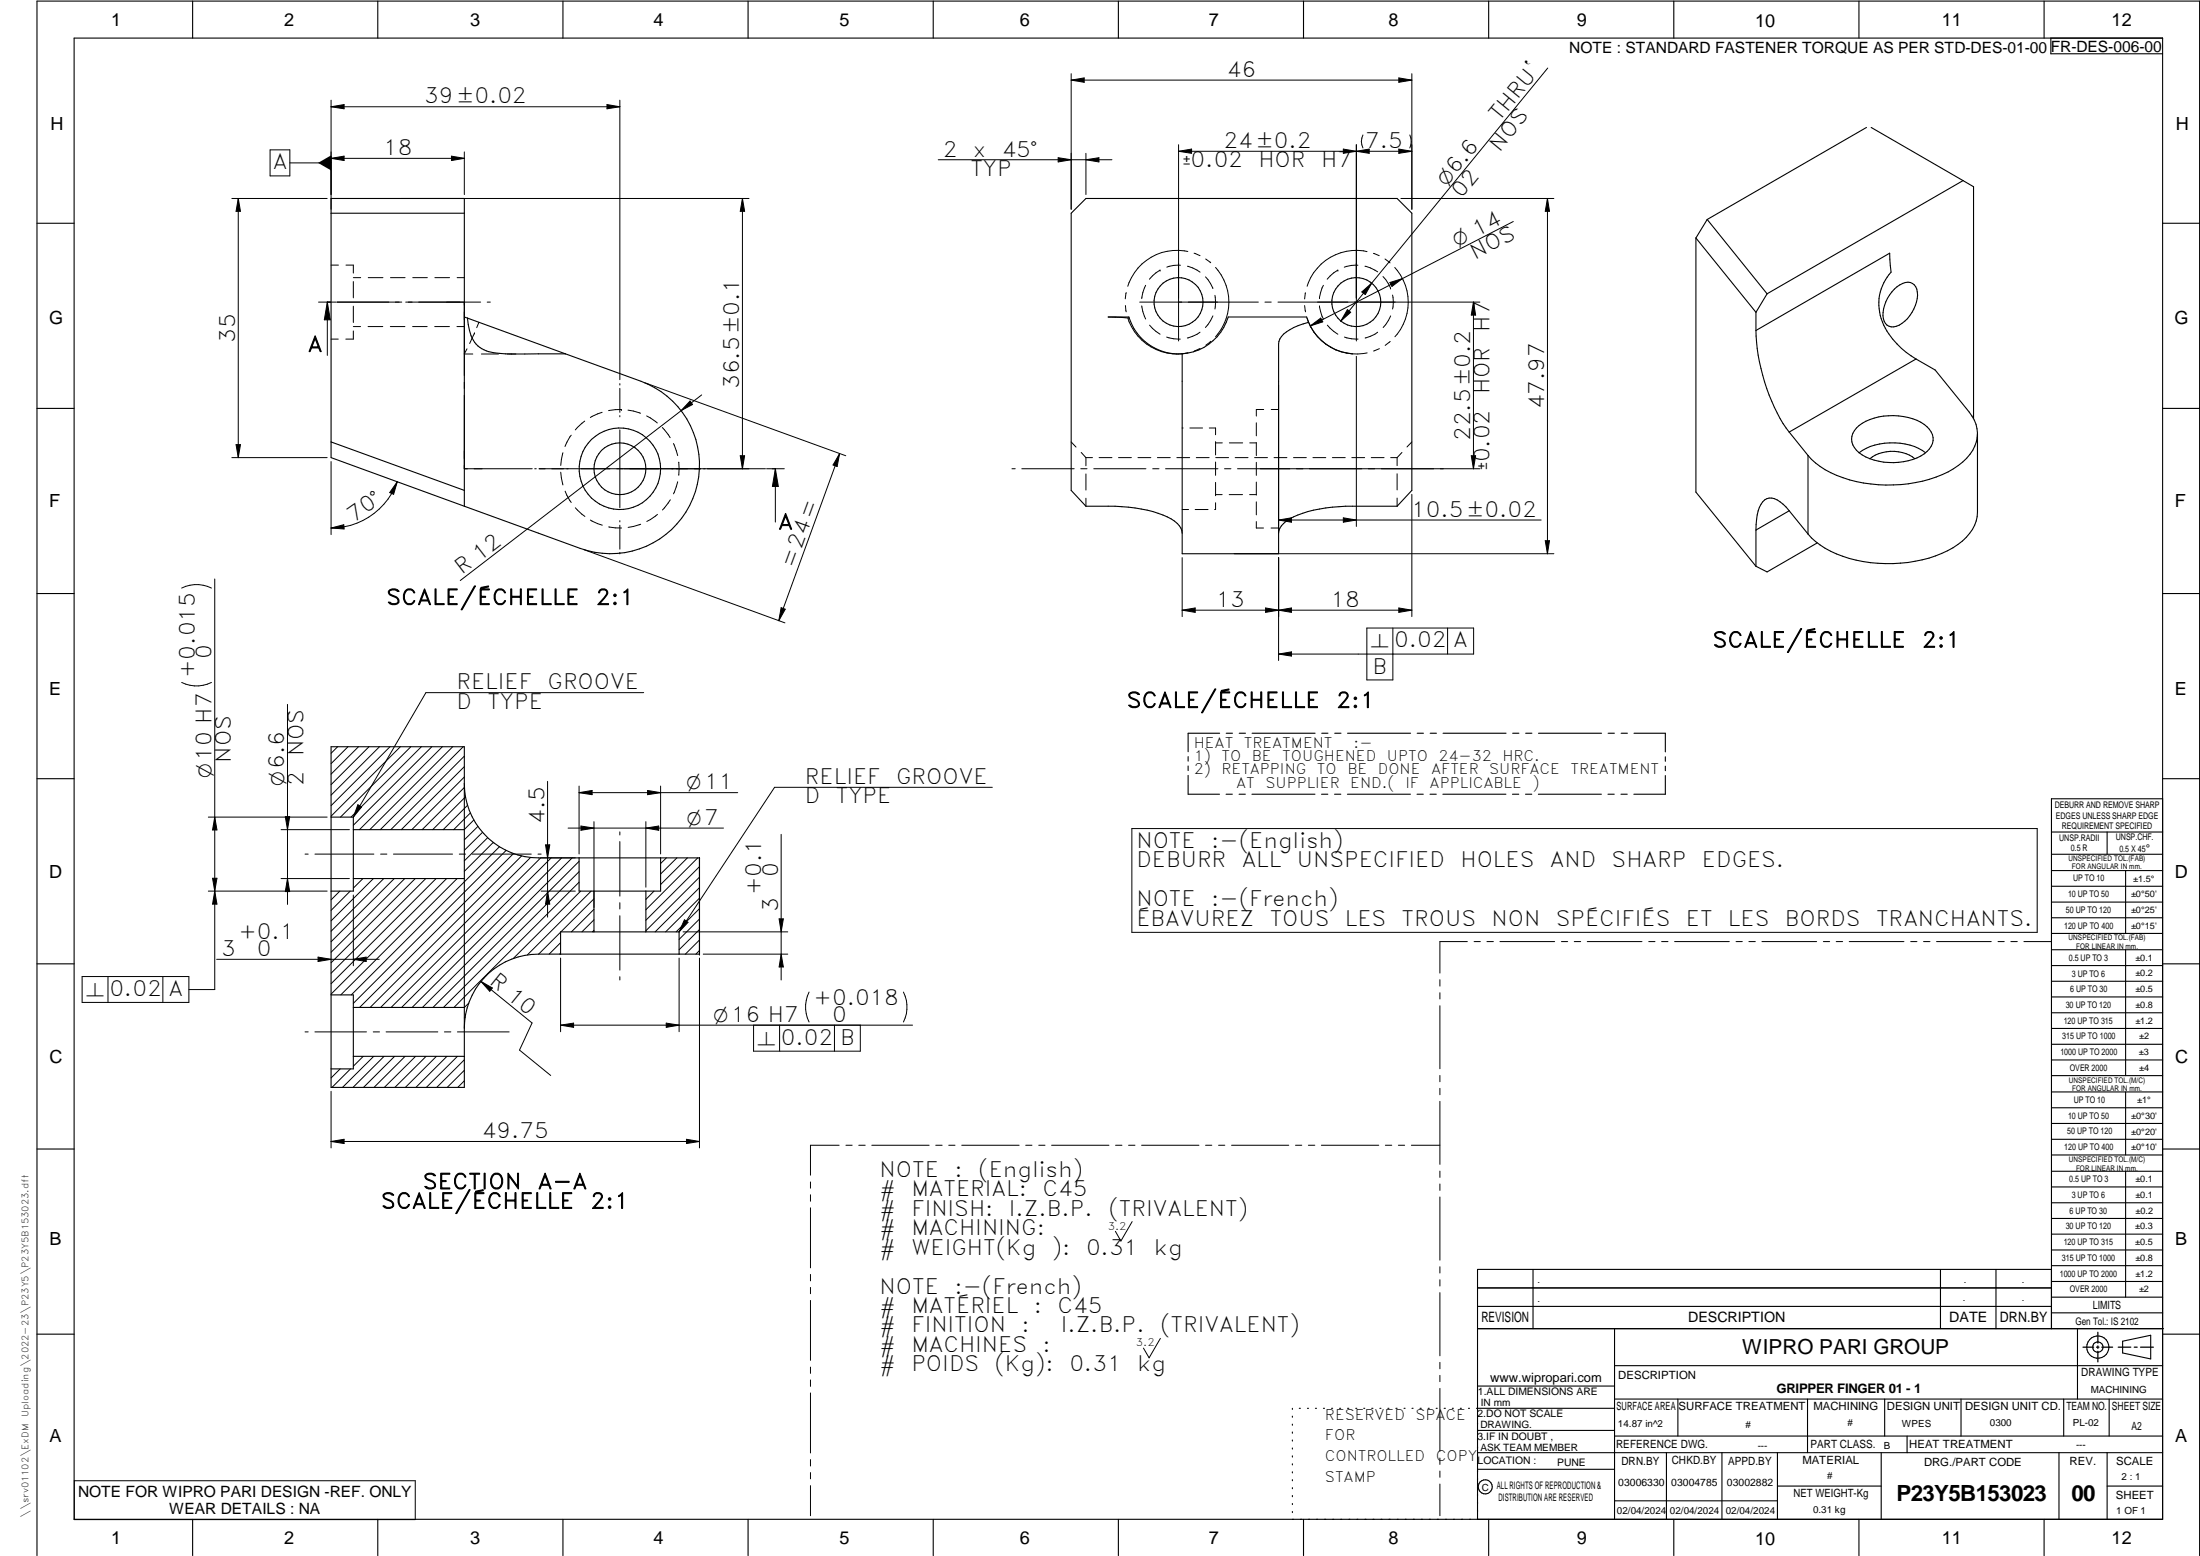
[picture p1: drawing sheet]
<svg xmlns="http://www.w3.org/2000/svg" width="594mm" height="420mm" viewBox="0 0 594 420" stroke-linecap="round" stroke-linejoin="round" font-family="sans-serif">
<g fill="none" stroke="#000" stroke-width=".3">
<path d="M20 10.3h564v400h-564zM52 .3v10M102 .3v10M152 .3v10M202 .3v10M252 .3v10M302 .3v10M352 .3v10M402 .3v10M452 .3v10M502 .3v10M552 .3v10"/>
<path d="M553.8 10.3v4.2h30.2M504 34.4l-43 24.9M505.3 34.4l24.8 14.4M89.4 57.6h36M461 59.3l-3 5M461 59.3l16.2 20M530.1 48.8l-52.9 30.5M530.1 48.8l2.8 1.6v62.6M10 60.3h10M458 64.3l16.2 20M458 64.3v68.6l16.2 20M477.2 79.3l-3 5"/>
<path d="M511.5 78.1a5.1 5.1 0 0 1 4.4-1.8 3.1 3.1 0 0 1 1.9 3.4 10.1 10.1 0 0 1-5.7 8.4 2.67 2.67 0 0 1-3.6-2.8 10.3 10.3 0 0 1 3-7.2zM584 60.3h10M125.4 85.6l.8 .3M126.2 85.9l46.9 17.1a24 24 0 0 1 14.4 30.7 24 24 0 0 1-30.8 14.4l-67.3-24.5v-70h36v83.1M126.2 85.9a10.5 10.5 0 0 0 2.9 7.5l1.6 1a17.1 17.1 0 0 0 7.5 1.2l14.5-.1M299.2 85.6h5.6l.1 .3zM304.9 85.9a14.1 14.1 0 0 0 14.3 9.6M353.3 87a14 14 0 0 0 11.9 8.5M353.3 87l-.5-1.4h-21.1a14.2 14.2 0 0 1-12.5 9.9M353.3 87l-1.4 .5a11.4 11.4 0 0 0-6.3 4l-.3 1.4v56.6h-26.1v-54M474.2 89.2a50.5 50.5 0 0 0 8.9 27.5M474.2 89.2l36.1-20.8 .4 5.1a13.1 13.1 0 0 0-.7 16.6 22.6 22.6 0 0 0 7.4 6.8"/>
<path d="M474.2 84.3v4.9M517.4 96.9l5.2 3 9.1 11.4a8.9 8.9 0 0 1-.6 12.4 26.9 26.9 0 0 1-15.8 6.9 35.6 35.6 0 0 1-23.8-4.7l-2.3-1.9-1-1M517.4 96.9l-34.3 19.8M10 110.3h10M89.4 119.3l36 13.1M483.1 116.7l5.1 6.3M534 117.1v21.2a10.9 10.9 0 0 1-5.3 8.7 35 35 0 0 1-23.6 4.9 27.6 27.6 0 0 1-15.9-6.7l-1-1M584 110.3h10M483.1 137.9a8.4 8.4 0 0 0-4.7-3.4 3.2 3.2 0 0 0-3.3 2.5l-.6 2.1-.3 4M483.1 137.9l-8.9 5.2M483.1 137.9l5.1 6.3M488.2 123v21.2"/>
<path d="M502 122.3a4.4 4.4 0 0 1 0-7.4 16.6 16.6 0 0 1 17.6-.3 4.4 4.4 0 0 1 1.4 6.6 13.6 13.6 0 0 1-11 3.7l-2.6-.4-2.5-.6M502 122.3l2.9 1.6M517.1 123.9a10.1 10.1 0 0 0-12.2 0M520 122.3a16.5 16.5 0 0 0-16.1-1.2l-1.9 1.2M345.3 144a5 5 0 0 1 2.9-3.9 32.4 32.4 0 0 1 15.2-3.4h13.9l3.9-4.3v-74.8l-3.9-4h-84.1l-3.9 4v74.8l3.9 4.3a81.1 81.1 0 0 1 13.3 .5 26.1 26.1 0 0 1 10.7 3.5 4.6 4.6 0 0 1 2 3.3M474.2 143.1v9.8M490.7 146.6l-13.5 7.8-3-1.5M10 160.3h10M584 160.3h10M329.3 198h-8.5v5M331.1 198h1.7M334.6 198h1.7"/>
<path d="M338.1 198h17M356.9 198h1.7M360.4 198h1.7M363.9 198h17M382.7 198h1.7M386.2 198h1.7M389.7 198h17M408.5 198h1.7M412 198h1.7M415.5 198h17M434.2 198h1.7M437.8 198h1.7"/>
<path d="M441.2 198h8.5v5M10 210.3h10M89.4 201.6h36v92h-36zM125.4 211.6a20.1 20.1 0 0 0 20 20h43.5M320.8 204.3v1.2M320.8 206.8v1.3M320.8 209.4v5.1h8.5M331.1 214.5h1.7M334.6 214.5h1.7M338.1 214.5h17M356.9 214.5h1.7M360.4 214.5h1.7"/>
<path d="M363.8 214.5h17.1M382.6 214.5h1.7M386.2 214.5h1.7M389.6 214.5h17M408.4 214.5h1.7M411.9 214.5h1.7M415.4 214.5h17M434.2 214.5h1.7M437.7 214.5h1.7M449.7 209.4v5.1h-8.5M449.7 204.3v1.3M449.7 206.9v1.2"/>
<path d="M584 215.7h-30v143.1M584 210.3h10M89.4 220.6h6v20h-6M95.4 237.2h30M95.4 224h30M156.4 231.6v9h22v-9M188.9 231.6h.1M188.9 231.6v26M554 224.7h30M554 230.7h30M554 235.1h30M554 239.3h30"/>
<path d="M569 224.7v6M574 235.1v17M151.4 257.6v-6h32v6M160.4 240.6v11M174.4 240.6v11M188.9 257.6h-43.5a20 20 0 0 0-20 20M188.9 257.6h.1M554 243.6h30M554 247.8h30M554 252.1h30M554 256.5h30M574 256.5v33.9"/>
<path d="M10 260.3h10M89.4 268.6h6v20h-6M95.4 272h30M554 260.7h30M554 265h30M554 269.2h30M554 273.5h30M554 277.7h30M584 260.3h10M95.4 285.2h30M554 282h30M554 286.2h30"/>
<path d="M554 290.4h30M554 294.9h30M554 299.1h30M574 294.9v17M10 310.3h10M554 303.4h30M554 307.6h30M554 311.9h30M554 316.3h30M574 316.3v34M584 310.3h10M554 320.5h30"/>
<path d="M554 324.8h30M554 329h30M554 333.2h30M554 337.5h30M399 358.8h185.2M399 352.8h155M399 347.8h155M414 342.8v16M436 358.8v51.5M524 342.8v16M539 342.8v16M554 341.8h30"/>
<path d="M554 346h30M554 350.3h30M554 354.5h30M554 342.8h-155v67.5M561 358.8v19M10 360.3h10M399 374.3h37M436 377.8h148M453.1 377.8v10M488.1 377.8v14.5M508.9 377.8v10M529.5 377.8v10"/>
<path d="M557.3 377.8v10M569.5 377.8v10M573.2 362.2l7.6-1.6v6.3l-7.6-1.6zM584 368.8h-148M584 360.3h10M349 380.3v.3M349 382.4v.3M349 384.6v.3M349 386.7v.3M349 388.8v.3M349 391v.3M349 393.1v.3"/>
<path d="M349 395.3v.3M349 397.4v.3M349 399.5v.3M350.9 380.3h.2M353.1 380.3h.2M355.2 380.3h.3M357.4 380.3h.3M359.6 380.3h.3M361.7 380.3h.3M363.9 380.3h.3M366.1 380.3h.3M368.3 380.3h.2"/>
<path d="M370.4 380.3h.3M372.6 380.3h.3M374.8 380.3h.3M376.9 380.3h.4M379.1 380.3h.3M381.3 380.3h.3M383.4 380.3h.4M385.6 380.3h.3M387.8 380.3h.3M390 380.3h.3M392.2 380.3h.3M394.3 380.3h.3"/>
<path d="M396.5 380.3h.3M398.7 380.3h37.3M399 396.7h37M399 392.3h185M399 386.2h37M436 387.8h148M450 392.3v18M465 392.3v18M480 392.3v18M508 392.3v18M515 387.8v4.5M556 392.3v18"/>
<path d="M569 392.3v18M52 410.3v9.7M102 410.3v9.7M152 410.3v9.7M202 410.3v9.7M252 410.3v9.7M302 410.3v9.7M349 401.7v.3M349 403.8v.4M349 406v.3M349 408.1v.3M352 410.3v9.7"/>
<path d="M402 410.3v9.7M436 405.3h44M452 410.3v9.7M480 401.3h28M502 410.3v9.7M552 410.3v9.7M569 401.3h15M10 420v-419.7h584v419.7"/>
<circle cx="318.3" cy="81.6" r="6.6"/>
<circle cx="366.3" cy="81.6" r="6.6"/>
<circle cx="167.4" cy="126.6" r="11"/>
<circle cx="167.4" cy="126.6" r="7"/>
<circle cx="566.5" cy="363.7" r="1.39"/>
<circle cx="566.5" cy="363.8" r="3"/>
<circle cx="401.1" cy="401.5" r="1.9"/>
</g>
<g fill="none" stroke="#000" stroke-width=".27">
<path d="M289.3 19.9v36.6M381.2 19.9v36.6M418 18.4l-55.9 68.3M89.4 27.1v29.4M89.4 28.8h78M89.4 28.8l3.5-.6v1.2zM163.9 28.2l3.5 .6-3.5 .6zM167.4 27.1v75.4M289.3 21.6l3.5-.6v1.2zM289.3 21.6h91.9M318.3 39.1v53M366.3 39.1v53"/>
<path d="M368 36.4a3.9 3.9 0 0 0 0 3.6M377.7 21l3.5 .6-3.5 .6zM380.7 36.4a4.2 4.2 0 0 1 0 3.6M62.6 53.6h25.7M64.3 53.6v70M64.3 53.6l.6 3.5h-1.2zM72.9 40.5h5.4v7h-5.4zM78.3 44h11.1M89.4 42.8l3.5-.6v1.1zM89.4 42.8h36M108.5 53.6h93.8M121.9 42.2l3.5 .6-3.5 .5z"/>
<path d="M125.4 41v11.5M200.5 53.6l.6 3.5h-1.2zM200.5 53.6v73M253.4 43.1h46.9M285.7 42.6l3.6 .5-3.6 .6zM293.2 41.4v11.1M293.2 43.1l3.5-.5v1.1zM318.3 40.9h62.9M318.3 40.9l3.5-.6v1.1zM362.7 40.3l3.6 .6-3.6 .5zM366.3 40.9l3.4-.6v1.1zM377.7 40.3l3.5 .6-3.5 .5z"/>
<path d="M378.3 53.6h41.3M408.6 59.8l-54.8 28.2M417.9 53.6l.5 3.5h-1.1zM417.9 53.6v95.9M89.4 71.6h2M93.4 71.6h2v2.1M95.4 75h2M95.4 76v4.4M99.4 75h4M105.4 75h4M111.5 75h3.9M117.4 75h4"/>
<path d="M123.4 75h2M304.1 79l-.2 1.7M309.4 77l-.8 2-.3 1.6M313.3 72.9h.1M313.3 72.9l-1.1 .8-1.8 1.7M318.8 71.6a8.5 8.5 0 0 0-3.7 .5M320.7 71.9l1.4 .4 2 1.2M320.8 67.9a14 14 0 0 0-16.3 9.4M322.4 68.4l1.7 .6M325.5 74.8l1.4 1.8 .6 1.3M325.6 69.9l1.3 1.1M328.1 79.8l.1 1.8-.1 1.8"/>
<path d="M328.2 72.2a14 14 0 0 1 0 18.7M352.5 79l-.2 1.7M357.4 77l-.8 2-.3 1.6M361.3 72.9l-1.1 .8-1.8 1.7M361.3 72.9h.1M366.7 71.6l-1.8 .1-1.9 .4M367.7 78.8l2.7-2.3-1.7 3zM368.6 71.9l1.5 .4 1.9 1.1M369.1 67.9a13.9 13.9 0 0 0-16.1 9.4M370.9 68.4l1.5 .6M373.5 74.7l.7 .8 1.3 2.3M374 69.9l1.4 1.1"/>
<path d="M375.3 76.3l3.4-1.1-2.8 2.1zM375.5 77.8h.1M376 79.7a8.5 8.5 0 0 1 0 3.7M376.6 72.2a13.9 13.9 0 0 1 .1 18.7M86 81.6h4.8M88.4 81.6v14.4M88.4 81.6l.8 4.8h-1.6zM89.4 91.6h1.9M91 81.6h17.5M95.4 88.2h2M95.4 82.7v4.4M95.4 89.4v2.2h-2"/>
<path d="M99.4 88.2h4M105.4 88.2h3.9M109.6 81.6h20.2M111.4 88.2h4M117.4 88.2h4M123.4 88.2h2M125.4 95.6h2.3M125.4 81.6v19.8M126.1 94.2l-.7 1.3M128.1 89.9l-1.3 2.9M128.1 89.9h.1M129.3 87l-.6 1.5"/>
<path d="M130 95.6h4.6M131.6 81.6h.8M136.9 95.6h2.4M303.9 82.5l.2 1.7M304.6 85.9a13.9 13.9 0 0 0 16.2 9.4M307.8 81.6h32M308.3 82.6l.3 1.6 .8 1.9M310.4 87.8l1.8 1.7 1.1 .8M315 91l1.9 .5 1.8 .1M324.1 89.7l-2 1.1-1.5 .5M324.1 94.1l-1.6 .7M327 92.2l-1.4 1"/>
<path d="M327.5 85.3l-.6 1.3-1.4 1.8M341.6 81.6h1.7M352.3 82.5l.2 1.7M353 85.9a14 14 0 0 0 16.2 9.4M353.8 88l2.9-2.1 .5 1zM356.3 82.6l.3 1.6 .8 1.9M358.4 87.8l1.8 1.7 1.1 .8M363 91l1.9 .5 1.8 .1M363.8 83.6l.9 .7-2.6 2.4zM366.3 96.2v46M372 89.7l-1.9 1.1-1.5 .5M372.5 94.1l-1.6 .7"/>
<path d="M375.4 92.2l-1.3 1.1M375.5 85.3l-.6 1.3-1.4 1.8M397.9 81.6l.6 3.5h-1.2zM397.9 81.6v45M399.6 81.6h-54.5M125.4 106.7v19.9h18.3M125.4 103.2v1.7M154.3 117.5l-1.7 3.1M157.9 113.7l-2.5 2.4M162.6 111.3l-3.2 1.4M167.4 103.6v.4M167.4 104.9v6.4"/>
<path d="M167.4 112.2v.4M167.4 116.1v21M167.8 110.6h.1M167.8 110.6l-3.5 .3M169.6 110.7l3.4 .9M174.1 103.3l54.3 19.8M174.6 112.3l2.9 1.9M178.9 115.4l2.1 2.8M181.9 119.8l1.1 3.2M186.3 108.3l.7 .9-3.1 1.7zM189.5 106.6l-65.2 50.2M289.3 119.3l1.3 1.4"/>
<path d="M319.2 115.6h.3M321.3 115.6h3.4M326.6 115.6h1.6v1.8M328.2 119.3v3.6M328.2 119.6h1.9M332 119.6h3.6M337.5 119.6h1.8M339.3 114.2v3.5M339.3 119.5v3.5M341.2 110.6h-1.9v1.8M343.3 110.6h2M345.3 104v38.2"/>
<path d="M381.2 119.3l-1.3 1.4M62.6 123.6h25.7M63.7 120.1h1.2l-.6 3.5zM89.4 124.6v19.8M107.3 130.1a19 19 0 0 1-17.9 12.5M107.3 130.1l-1 3.4-1.1-.5zM144.4 126.6h.4M145.5 126.6h61.2M151.4 127.5l.6 3.4M152 122.3l-.6 3.4M152.6 132.6l1.7 3.1M155.4 137.1l2.5 2.3"/>
<path d="M177.5 138.9l-2.8 1.9M181 135l-2.1 2.7M183 130.1l-1.1 3.2M183.3 124.8v3.5M199.9 123.1h1.2l-.6 3.5zM207 126.6h4.8M209.4 126.6v14.4M209.4 126.6l.8 4.8h-1.6zM226.7 122.5l-16.4 45.1M226.7 122.5l-.6 3.5-1.1-.4zM273.3 126.6h.8M275.9 126.6h14.2"/>
<path d="M291.8 126.6h1.7M292 122.2l1.2 1.4M293.2 123.6h1.8M293.2 123.6v2.2M293.2 128v4.3M293.2 134.5v2.2M295.4 126.6h14.1M296.8 123.6h3.5M302 123.6h3.5M307.3 123.6h3.5M311.3 126.6h1.7M312.5 123.6h3.5"/>
<path d="M314.7 126.6h14.2M317.8 123.6h3.5M319.2 137.6h1.8M322.7 137.6h3.5M323 123.6h3.5M328.2 124.8v3.6M328.2 130.3v3.6M328.2 135.8v1.8h-.2M328.2 133.6h1.8M328.3 123.6h3.5M330.7 126.6h1.7M331.9 133.6h3.6"/>
<path d="M333.5 123.6h3.5M337.4 133.6h1.9M338.8 123.6h3.5M339.3 124.8v3.6M339.3 130.2v3.5M339.3 135.5v3.5M344 123.6h3.5M349.3 123.6h3.5M354.5 123.6h3.5M359.8 123.6h3.5M362.7 139.8l3.6 .6-3.6 .6zM365 123.6h3.5"/>
<path d="M370.3 123.6h3.5M375.5 123.6h1.8M377.3 123.6v2.1M377.3 127.9v4.4M377.3 134.5v2.2M378.6 122.2l-1.3 1.4M381.2 133.5v33M397.3 123.1h1.2l-.6 3.5zM399.6 126.6h-65.4M57.1 158.8a9 9 0 0 0-8 0M58 156.3v110.9h-7M89.4 142.6l3.4-.9 .1 1.1z"/>
<path d="M157.7 148.4l54.3 19.8M159.4 140.4l3.2 1.4M164.4 142.3l3.4 .3M167.4 140.6v.3M167.4 141.8v6.5M167.4 149.2v.4M173 141.6l-3.4 .8M319.2 150.6v15.9M333.3 149.5h86.3M339.3 140.8v1.8h1.9M343.2 142.6h2.1M345.3 150.6v27.8"/>
<path d="M345.3 140.4l3.4-.6v1.2zM345.3 140.4h70.9M417.3 146h1.1l-.5 3.5zM210.9 164.1l1.1 .4-1.7 3.1zM319.2 164.8h62M319.2 164.8l3.5-.6v1.2zM341.8 164.2l6.9 1.2v-1.2l-6.9 1.2zM345.3 176.6l3.4-.6v1.2zM376.1 169.6v14h-7v-14h28.8v7h-52.6M377.7 164.2l3.5 .6-3.5 .6zM390.9 169.6v7M57.1 184.3a9 9 0 0 1-8 0"/>
<path d="M77.6 190.2v54M173.8 187h-58.8l-19.6 33.6M91.2 201.6l-1.8 1.8M94 201.6l-4.6 4.6M96.6 217.3l1.1 .6-2.3 2.7zM96.8 201.6l-7.4 7.4M99.6 201.6l-10.2 10.3M102.5 201.6l-13.1 13.1M105.3 201.6l-15.9 16M108.1 201.6l-18.7 18.8M110.9 201.6l-19 19M113.8 201.6l-19 19"/>
<path d="M116.6 201.6l-21.2 21.2M119.5 201.6l-22.4 22.4M122.3 201.6l-22.4 22.4M125.1 201.6l-22.4 22.4M125.4 204.2l-19.9 19.8M125.4 207l-17 17M125.4 209.8l-14.2 14.2M125.4 212.6l-11.4 11.4M125.7 215.1l-8.9 8.9M126.3 217.4l-6.6 6.6M127 219.5l-4.5 4.5M147.9 211v36.7"/>
<path d="M156.4 212.3v18.3M156.4 214h42.8M156.4 214l3.5-.6v1.2zM174.9 213.4l3.5 .6-3.5 .6zM178.4 212.3v18.3M268 212.6h-58.8l-25.8 39M56.3 220.6h32M57.4 237.2h1.2l-.6 3.4zM58 220.6l.6 3.5h-1.2zM75.9 224h18.5M75.9 237.2h18.5M77 220.5h1.2l-.6 3.5z"/>
<path d="M77.6 237.2l.6 3.5h-1.2zM82.4 230.6h.8M85 230.6h16M98 237.2l-2.6 2.6M100.8 237.2l-11.4 11.5M102.8 230.6h1.7M103.6 237.2l-14.2 14.3M106.2 230.6h16M106.5 237.2l-17.1 17.1M109.3 237.2l-19.9 19.9M112.1 237.2l-22.7 22.8M115 237.2l-25.6 25.6"/>
<path d="M117.8 237.2l-28.4 28.4M120.6 237.2l-31.2 31.2M123.4 237.2l-31.4 31.4M124 230.6h1.7M127.5 230.6h16M128 221.4l-2.6 2.6M129.1 223.1l-3.7 3.7M130.3 224.7l-4.9 4.9M131.7 226.2l-6.3 6.3M133.2 227.5l-7.8 7.8M134.9 228.6l-40 40M136.7 229.6l-41.3 41.3"/>
<path d="M138.7 230.5l-41.6 41.5M140.9 231.1l-41 40.9M143.3 231.5l-40.5 40.5M145.3 230.6h.8M146 231.6l-40.4 40.4M146.1 231.6h9.3M147.3 228.1h1.2l-.6 3.5zM148.8 231.6l-40.3 40.4M151.7 231.6l-40.4 40.4M153.4 223.6h42M154.5 231.6l-40.4 40.4M156.4 232.6l-39.5 39.4"/>
<path d="M156.4 235.4l-36.6 36.6M156.4 238.2l-33.8 33.8M156.9 223.1l3.5 .5-3.5 .6zM160.4 221.9v23.2M167.4 224.6v.9M167.4 227.2v14.8M174.4 221.9v17.7M174.4 223.6l3.5-.5v1.1zM180 231.6l-1.6 1.6M182.8 231.6l-4.4 4.4M185.6 231.6l-7.2 7.2M188.4 231.6l-14 14.1"/>
<path d="M188.9 239.7l-12 11.9M188.9 234l-14.5 14.5M188.9 236.9l-14.5 14.4M210.9 225.3v39.3M305.6 223.7h244.5v28.1h-244.5zM56.3 240.6h32M58 240.6l.6 3.5h-1.2zM58.5 259h43.9M85.9 258.4l3.5 .6-3.5 .6zM91.8 240.6l-2.4 2.4M94.6 240.6l-5.2 5.2M95.4 259l3.5-.6v1.2z"/>
<path d="M95.4 241.7v19.1M146.1 240.6h9.3M147.9 240.6l.6 3.5h-1.2zM151.4 258.7v19.9M151.4 251.7l-5.9 5.9M151.4 254.6l-3.1 3M151.4 257.3l-.3 .3M156.8 240.6l-18.2 18.2M159.6 240.6l-17.2 17.3M160.4 242.7l-8.9 8.9M160.4 245.5l-6.1 6.1M160.4 248.4l-3.3 3.2"/>
<path d="M160.4 251.2l-.4 .4M167.4 243.8v1.6M167.4 247.3v14.7M176.6 240.6l-2.2 2.3M183.4 258.7v19.9M184.4 251.6h28.3M184.8 248.4l1 .6-2.4 2.6zM188.9 242.5l-9.2 9.1M188.9 256.7l-1 .9M188.9 245.4l-6.3 6.2M188.9 253.8l-3.8 3.8M188.9 248.2l-5.5 5.5"/>
<path d="M188.9 251l-5.5 5.5M188.9 258.7v51.3M189.9 257.6h22.8M210.4 248.1h1.1l-.6 3.5zM210.9 257.6l.6 3.5h-1.1zM396.2 254.3h-7.4v8.5M398.1 254.3h1.6M401.5 254.3h1.8M405 254.3h14.8M421.6 254.3h1.7M425.1 254.3h1.7M428.6 254.3h14.8"/>
<path d="M445.2 254.3h1.7M448.7 254.3h1.7M452.2 254.3h14.8M468.8 254.3h1.7M472.3 254.3h1.7M475.8 254.3h14.8M492.4 254.3h1.7M495.8 254.3h1.8M499.4 254.3h14.7M516 254.3h1.6M519.4 254.3h1.8M522.9 254.3h14.8"/>
<path d="M539.5 254.3h1.7M543 254.3h1.7M546.5 254.3h7.4M22.2 263.7h28.8v7h-28.8zM29.2 263.7v7M44 263.7v7M82.4 278.6h.8M85 278.6h14M100.8 278.6h1.7M104.3 278.6h13.9M120 278.6h1.7M123.5 278.6h14"/>
<path d="M125.6 274.7l-.2 .2M126.6 270.8l-1.2 1.2M129.9 265l13.8 11.2-3.4 7.3 8.4 6.9M129.9 265l3.1 1.8-.8 .9zM151.4 276.8h95M151.4 276.8l3.5-.5v1.1zM167.4 263.7v.9M179.9 276.3l3.5 .5-3.5 .6zM203.5 276.8v7h28.8v-7M210.5 276.8v7M218.5 267.9a9.1 9.1 0 0 0 0 8.1M225.3 276.8v7"/>
<path d="M244 267.9a9.1 9.1 0 0 1 0 8.1M388.8 264.5v1.8M388.8 268.1v1.6M388.8 271.6v17M89.4 294.7v15.3M91.9 288.6l-2.5 2.5M94.7 288.6l-5 5M98.1 285.2l-2.7 2.7M100.9 285.2l-8.4 8.4M103.7 285.2l-8.4 8.4M106.5 285.2l-8.3 8.4M109.4 285.2l-8.4 8.4"/>
<path d="M112.2 285.2l-8.4 8.4M115.1 285.2l-8.5 8.4M117.8 285.2l-8.3 8.4M120.7 285.2l-8.4 8.4M123.5 285.2l-8.4 8.4M125.4 286.2l-7.5 7.4M125.4 289l-4.6 4.6M125.4 291.8l-1.8 1.8M388.8 290.4v1.7M388.8 293.9v1.7M388.8 297.4v17M89.4 308.2l3.5-.6v1.2z"/>
<path d="M89.4 308.2h99.5M185.4 307.6l3.5 .6-3.5 .6zM218.9 319.2v1.6M226.6 309.2h-7.7v8.1M228.4 309.2h1.7M231.9 309.2h1.7M235.4 309.2h15.5M252.7 309.2h1.7M256.2 309.2h1.7M259.7 309.2h15.5M277 309.2h1.7M280.5 309.2h1.7"/>
<path d="M284 309.2h15.5M301.2 309.2h1.8M304.8 309.2h1.7M308.3 309.2h15.5M325.5 309.2h1.7M329.1 309.2h1.6M332.6 309.2h15.4M349.8 309.2h1.7M353.3 309.2h1.7M356.8 309.2h15.5M374.1 309.2h1.7M377.6 309.2h1.7"/>
<path d="M381.1 309.2h7.7M388.8 316.2v1.7M388.8 319.7v1.7M218.9 322.6v1.8M218.9 326.1v16.2M305.7 329.9l-3 5.2-1.5-2.6M388.8 323.2v17.1M218.9 344.1v1.8M218.9 347.6v1.7M218.9 351.2v16.1M388.8 342.1v1.6M388.8 345.6v1.7"/>
<path d="M388.8 349v17.1M218.9 369.1v1.7M218.9 372.6v1.8M218.9 376.1v16.2M313.3 361.4l-3 5.2-1.5-2.6M388.8 367.9v1.7M388.8 371.4v1.7M388.8 374.9v17M20.1 399.8h92v10.5h-92zM218.9 394.1v1.8M218.9 397.6v1.7M388.8 393.7v1.7"/>
<path d="M388.8 397.2v1.7M218.9 401.2v8.1M388.8 400.7v8.6"/>
</g>
<path d="M566.5 359.7v3M562.5 363.8h2.9M566.1 363.8h.7M566.5 363.4v.7M566.5 364.9v2.8M567.6 363.8h2.9M572 363.8h3.4M576.3 363.8h.8M578 363.8h3.5" fill="none" stroke="#000" stroke-width=".34"/>
<g fill="#000">
<path d="M89.4 28.8l3.5-.6v1.2zM163.9 28.2l3.5 .6-3.5 .6zM289.3 21.6l3.5-.6v1.2zM377.7 21l3.5 .6-3.5 .6zM64.3 53.6l.6 3.5h-1.2zM85.9 44l3.5-2v4zM89.4 42.8l3.5-.6v1.1zM121.9 42.2l3.5 .6-3.5 .5zM200.5 53.6l.6 3.5h-1.2zM285.7 42.6l3.6 .5-3.6 .6zM293.2 43.1l3.5-.5v1.1zM318.3 40.9l3.5-.6v1.1z"/>
<path d="M362.7 40.3l3.6 .6-3.6 .5zM366.3 40.9l3.4-.6v1.1zM377.7 40.3l3.5 .6-3.5 .5zM417.9 53.6l.5 3.5h-1.1zM367.7 78.8l2.7-2.3-1.7 3zM375.3 76.3l3.4-1.1-2.8 2.1zM88.4 81.6l.8 4.8h-1.6zM353.8 88l2.9-2.1 .5 1zM363.8 83.6l.9 .7-2.6 2.4zM397.9 81.6l.6 3.5h-1.2zM186.3 108.3l.7 .9-3.1 1.7zM63.7 120.1h1.2l-.6 3.5z"/>
<path d="M107.3 130.1l-1 3.4-1.1-.5zM199.9 123.1h1.2l-.6 3.5zM209.4 126.6l.8 4.8h-1.6zM226.7 122.5l-.6 3.5-1.1-.4zM397.3 123.1h1.2l-.6 3.5zM89.4 142.6l3.4-.9 .1 1.1zM345.3 140.4l3.4-.6v1.2zM362.7 139.8l3.6 .6-3.6 .6zM417.3 146h1.1l-.5 3.5zM210.9 164.1l1.1 .4-1.7 3.1zM319.2 164.8l3.5-.6v1.2zM341.8 164.2l3.5 .6-3.5 .6z"/>
<path d="M345.3 164.8l3.4-.6v1.2zM345.3 176.6l3.4-.6v1.2zM377.7 164.2l3.5 .6-3.5 .6zM96.6 217.3l1.1 .6-2.3 2.7zM156.4 214l3.5-.6v1.2zM174.9 213.4l3.5 .6-3.5 .6zM58 220.6l.6 3.5h-1.2zM57.4 237.2h1.2l-.6 3.4zM77 220.5h1.2l-.6 3.5zM147.3 228.1h1.2l-.6 3.5zM156.9 223.1l3.5 .5-3.5 .6zM174.4 223.6l3.5-.5v1.1z"/>
<path d="M58 240.6l.6 3.5h-1.2zM77.6 237.2l.6 3.5h-1.2zM85.9 258.4l3.5 .6-3.5 .6zM95.4 259l3.5-.6v1.2zM147.9 240.6l.6 3.5h-1.2zM184.8 248.4l1 .6-2.4 2.6zM210.4 248.1h1.1l-.6 3.5zM129.9 265l3.1 1.8-.8 .9zM151.4 276.8l3.5-.5v1.1zM179.9 276.3l3.5 .5-3.5 .6zM210.9 257.6l.6 3.5h-1.1zM89.4 308.2l3.5-.6v1.2z"/>
<path d="M185.4 307.6l3.5 .6-3.5 .6z"/>
</g>
<g font-size="6">
<text x="512.1" y="405.2">P23Y5B153023</text>
<text x="559.4" y="405.2">00</text>
</g>
<g font-size="5.7">
<text x="331.3" y="20.7">46</text>
<text x="114.5" y="27.9">39±0.02</text>
<text x="404.9" y="33.1" transform="rotate(-51 404.9 33.1)">THRU`</text>
<text x="103.5" y="41.9">18</text>
<text x="330.4" y="40">24±0.2</text>
<text x="368.7" y="40">7.5</text>
<text x="405" y="41.2" transform="rotate(-51 405 41.2)">NOS</text>
<text x="73.7" y="45.7">A</text>
<text x="254.6" y="42.3">2</text>
<text x="262" y="47.5">TYP</text>
<text x="262.7" y="42.3">x</text>
<text x="270.5" y="42.3">45°</text>
<text x="339.8" y="45.2">HOR</text>
<text x="356.7" y="45.2">H7</text>
<text x="394.7" y="53.8" transform="rotate(-51 394.7 53.8)">02</text>
<text x="398.2" y="70.1" transform="rotate(-27 398.2 70.1)">NOS</text>
<text x="402.2" y="89.6" transform="rotate(-90 402.2 89.6)">H7</text>
<text x="63.5" y="92.5" transform="rotate(-90 63.5 92.5)">35</text>
<text x="83.1" y="95">A</text>
<text x="199.6" y="105" transform="rotate(-90 199.6 105)">36.5±0.1</text>
<text x="402.2" y="106.5" transform="rotate(-90 402.2 106.5)">HOR</text>
<text x="417" y="110.6" transform="rotate(-90 417 110.6)">47.97</text>
<text x="397" y="119" transform="rotate(-90 397 119)">22.5±0.2</text>
<text x="95.6" y="141.2" transform="rotate(-35 95.6 141.2)">70°</text>
<text x="210.1" y="142.9">A</text>
<text x="381.1" y="139.5">10.5±0.02</text>
<text x="124.7" y="155.3" transform="rotate(-37 124.7 155.3)">R 12</text>
<text x="214.4" y="153.8" transform="rotate(-70 214.4 153.8)">=24=</text>
<text x="104.3" y="163.3">SCALE/ÉCHELLE</text>
<text x="160.9" y="163.3">2:1</text>
<text x="328.3" y="163.9">13</text>
<text x="359.3" y="163.9">18</text>
<text x="57.1" y="178.1" transform="rotate(-90 57.1 178.1)">0</text>
<text x="376.5" y="174.8">0.02 A</text>
<text x="462.4" y="174.8">SCALE/ÉCHELLE</text>
<text x="519" y="174.8">2:1</text>
<text x="52.6" y="183" transform="rotate(-90 52.6 183)">+0.015</text>
<text x="370.6" y="181.9">B</text>
<text x="123.3" y="186.1">RELIEF</text>
<text x="123.3" y="191.4">D</text>
<text x="131.6" y="191.4">TYPE</text>
<text x="147.8" y="186.1">GROOVE</text>
<text x="304.2" y="191.1">SCALE/ÉCHELLE</text>
<text x="360.8" y="191.1">2:1</text>
<text x="62.4" y="205.9" transform="rotate(-90 62.4 205.9)">NOS</text>
<text x="82" y="204.2" transform="rotate(-90 82 204.2)">NOS</text>
<text x="82" y="212.3" transform="rotate(-90 82 212.3)">2</text>
<text x="217.4" y="211.7">RELIEF</text>
<text x="242" y="211.7">GROOVE</text>
<text x="217.4" y="217">D</text>
<text x="225.7" y="217">TYPE</text>
<text x="147" y="222.4" transform="rotate(-90 147 222.4)">4.5</text>
<text x="306.9" y="229">NOTE</text>
<text x="327.1" y="229">:-(English)</text>
<text x="210.1" y="236.7" transform="rotate(-90 210.1 236.7)">0</text>
<text x="306.9" y="234.2">DEBURR</text>
<text x="335.3" y="234.2">ALL</text>
<text x="350.2" y="234.2">UNSPECIFIED</text>
<text x="394.4" y="234.2">HOLES</text>
<text x="418.5" y="234.2">AND</text>
<text x="435.2" y="234.2">SHARP</text>
<text x="459.6" y="234.2">EDGES.</text>
<text x="205.5" y="241.7" transform="rotate(-90 205.5 241.7)">+0.1</text>
<text x="306.9" y="244.7">NOTE</text>
<text x="327.1" y="244.7">:-(French)</text>
<text x="210.1" y="246.3" transform="rotate(-90 210.1 246.3)">3</text>
<text x="306.9" y="250">ÉBAVUREZ</text>
<text x="342.9" y="250">TOUS</text>
<text x="363.2" y="250">LES</text>
<text x="378.5" y="250">TROUS</text>
<text x="402.8" y="250">NON</text>
<text x="420.1" y="250">SPÉCIFIÉS</text>
<text x="455.2" y="250">ET</text>
<text x="466.6" y="250">LES</text>
<text x="482" y="250">BORDS</text>
<text x="506.6" y="250">TRANCHANTS.</text>
<text x="64.4" y="253.6">+0.1</text>
<text x="59.7" y="258.1">3</text>
<text x="69.4" y="258.1">0</text>
<text x="29.5" y="268.9">0.02 A</text>
<text x="131.9" y="265.6" transform="rotate(39 131.9 265.6)">R 10</text>
<text x="219.7" y="271.4">+0.018</text>
<text x="224.7" y="276">0</text>
<text x="210.9" y="282.1">0.02 B</text>
<text x="130.1" y="307.3">49.75</text>
<text x="237.5" y="317.8">NOTE</text>
<text x="257.7" y="317.8">:</text>
<text x="264.1" y="317.8">(English)</text>
<text x="114.2" y="321.1">SECTION</text>
<text x="145.2" y="321.1">A-A</text>
<text x="237.5" y="323">#</text>
<text x="246.1" y="323">MATERIAL:</text>
<text x="281.5" y="323">C45</text>
<text x="102.9" y="326.3">SCALE/ÉCHELLE</text>
<text x="159.4" y="326.3">2:1</text>
<text x="237.5" y="328.3">#</text>
<text x="246.1" y="328.3">FINISH:</text>
<text x="272.4" y="328.3">I.Z.B.P.</text>
<text x="299.3" y="328.3">(TRIVALENT)</text>
<text x="237.5" y="333.5">#</text>
<text x="246.1" y="333.5">MACHINING:</text>
<text x="237.5" y="338.8">#</text>
<text x="246.1" y="338.8">WEIGHT(Kg</text>
<text x="284" y="338.8">):</text>
<text x="293.3" y="338.8">0.31</text>
<text x="311.6" y="338.8">kg</text>
<text x="237.5" y="349.3">NOTE</text>
<text x="257.7" y="349.3">:-(French)</text>
<text x="237.5" y="354.5">#</text>
<text x="237.5" y="359.8">#</text>
<text x="246.1" y="354.5">MATÉRIEL</text>
<text x="246.1" y="359.8">FINITION</text>
<text x="275.8" y="359.8">:</text>
<text x="279.2" y="354.5">:</text>
<text x="285.6" y="354.5">C45</text>
<text x="286.4" y="359.8">I.Z.B.P.</text>
<text x="313.3" y="359.8">(TRIVALENT)</text>
<text x="237.5" y="365">#</text>
<text x="246.1" y="365">MACHINES</text>
<text x="281.5" y="365">:</text>
<text x="237.5" y="370.3">#</text>
<text x="246.1" y="370.3">POIDS</text>
<text x="268.5" y="370.3">(Kg):</text>
<text x="288.8" y="370.3">0.31</text>
<text x="307.1" y="370.3">kg</text>
</g>
<text font-size="5.6" x="470.5" y="365.5">WIPRO PARI GROUP</text>
<g font-size="5.4">
<text x="319.4" y="45.2">u0.02</text>
<text x="390.6" y="50.5" transform="rotate(-51 390.6 50.5)">O6.6</text>
<text x="393.4" y="66.7" transform="rotate(-27 393.4 66.7)">O 14</text>
<text x="402.2" y="127" transform="rotate(-90 402.2 127)">u0.02</text>
<text x="370.2" y="174.8">n</text>
<text x="57.1" y="210.1" transform="rotate(-90 57.1 210.1)">O10 H7</text>
<text x="76.7" y="212.3" transform="rotate(-90 76.7 212.3)">O6.6</text>
<text x="185.4" y="213.1">O11</text>
<text x="185.5" y="222.8">O7</text>
<text x="23.3" y="268.9">n</text>
<text x="192.7" y="276">O16 H7</text>
<text x="204.6" y="282.1">n</text>
</g>
<g font-size="4.9">
<text x="30" y="6.9">1</text>
<text x="76.7" y="6.9">2</text>
<text x="127" y="6.9">3</text>
<text x="176.5" y="6.9">4</text>
<text x="226.7" y="6.9">5</text>
<text x="275.4" y="6.9">6</text>
<text x="326.4" y="6.9">7</text>
<text x="375" y="6.9">8</text>
<text x="425.8" y="6.9">9</text>
<text x="473.9" y="7.3">10</text>
<text x="524.3" y="6.9">11</text>
<text x="570.2" y="6.9">12</text>
<text x="13.6" y="35.1">H</text>
<text x="587.6" y="35.1">H</text>
<text x="13.2" y="87.5">G</text>
<text x="587.2" y="87.5">G</text>
<text x="13.2" y="137">F</text>
<text x="587.2" y="137">F</text>
<text x="13.2" y="187.6">E</text>
<text x="587.2" y="187.6">E</text>
<text x="13.2" y="237">D</text>
<text x="587.2" y="237">D</text>
<text x="13.4" y="287.1">C</text>
<text x="587.4" y="287.1">C</text>
<text x="13.4" y="336.2">B</text>
<text x="587.4" y="336.2">B</text>
<text x="13.4" y="389.3">A</text>
<text x="587.4" y="389.3">A</text>
<text x="30" y="416.9">1</text>
<text x="76.7" y="416.9">2</text>
<text x="127" y="416.9">3</text>
<text x="176.5" y="416.9">4</text>
<text x="226.7" y="416.9">5</text>
<text x="275.4" y="416.9">6</text>
<text x="326.4" y="416.9">7</text>
<text x="375" y="416.9">8</text>
<text x="425.8" y="416.9">9</text>
<text x="473.9" y="417.3">10</text>
<text x="524.3" y="416.9">11</text>
<text x="570.2" y="416.9">12</text>
</g>
<g font-size="4.2">
<text x="423.7" y="14.3">NOTE : STANDARD FASTENER TORQUE AS PER STD-DES-01-00</text>
<text x="553.8" y="14">FR-DES-006-00</text>
<text x="21.1" y="404.3">NOTE FOR WIPRO PARI DESIGN -REF. ONLY</text>
<text x="45.7" y="408.8">WEAR DETAILS : NA</text>
</g>
<g font-size="3.9">
<text x="322.4" y="201.9">HEAT</text>
<text x="335.9" y="201.9">TREATMENT</text>
<text x="365.5" y="201.9">:-</text>
<text x="322.4" y="205.5">1)</text>
<text x="322.4" y="209.1">2)</text>
<text x="329.9" y="205.5">TO</text>
<text x="329.9" y="209.1">RETAPPING</text>
<text x="338.1" y="205.5">BE</text>
<text x="346.3" y="205.5">TOUGHENED</text>
<text x="355.6" y="209.1">TO</text>
<text x="363.8" y="209.1">BE</text>
<text x="372" y="209.1">DONE</text>
<text x="374.5" y="205.5">UPTO</text>
<text x="386.4" y="209.1">AFTER</text>
<text x="388.5" y="205.5">24-32</text>
<text x="402.1" y="209.1">SURFACE</text>
<text x="405.7" y="205.5">HRC.</text>
<text x="424.1" y="209.1">TREATMENT</text>
<text x="333.8" y="212.7">AT</text>
<text x="341.7" y="212.7">SUPPLIER</text>
<text x="364.6" y="212.7">END.(</text>
<text x="379.5" y="212.7">IF</text>
<text x="386.1" y="212.7">APPLICABLE</text>
<text x="413.9" y="212.7">)</text>
<text x="400" y="357.1">REVISION</text>
<text x="455.9" y="357.1">DESCRIPTION</text>
<text x="526.4" y="357.1">DATE</text>
<text x="540" y="357.1">DRN.BY</text>
<text x="357.8" y="383.3">RESERVED</text>
<text x="382.3" y="383.3">SPACE</text>
<text x="357.8" y="388.9">FOR</text>
<text x="357.8" y="394.5">CONTROLLED</text>
<text x="387.8" y="394.5">COPY</text>
<text x="357.8" y="400">STAMP</text>
</g>
<text font-size="3.6" x="479.7" y="376.1">GRIPPER FINGER 01 - 1</text>
<text font-size="3.5" x="402.4" y="373.3">www.wipropari.com</text>
<g font-size="3.1">
<text x="565.1" y="353.5">LIMITS</text>
<text x="562" y="371.7">DRAWING TYPE</text>
<text x="437" y="372.3">DESCRIPTION</text>
<text x="436.5" y="380.8">SURFACE AREA</text>
<text x="453.3" y="380.8">SURFACE TREATMENT</text>
<text x="489.7" y="380.8">MACHINING</text>
<text x="509.5" y="380.8">DESIGN UNIT</text>
<text x="530.6" y="380.8">DESIGN UNIT CD.</text>
<text x="558" y="380.6">TEAM NO.</text>
<text x="570.3" y="380.7">SHEET SIZE</text>
<text x="575.6" y="386.1">A2</text>
<text x="436.4" y="391.1">REFERENCE DWG.</text>
<text x="437.8" y="395.5">DRN.BY</text>
<text x="451.4" y="395.4">CHKD.BY</text>
<text x="466.6" y="395.5">APPD.BY</text>
<text x="486.7" y="395.4">MATERIAL</text>
<text x="488.9" y="390.9">PART CLASS.</text>
<text x="515.6" y="390.9">HEAT TREATMENT</text>
<text x="519.6" y="395.9">DRG./PART CODE</text>
<text x="558.9" y="395.5">REV.</text>
<text x="571.4" y="395.6">SCALE</text>
<text x="484.3" y="404.2">NET WEIGHT-Kg</text>
<text x="571.4" y="404.7">SHEET</text>
</g>
<text font-size="3" x="579.5" y="230.1">°</text>
<g font-size="2.8">
<text x="299.1" y="332.1">3.2</text>
<text x="560.4" y="357.7">Gen Tol.: IS 2102</text>
<text x="306.7" y="363.6">3.2</text>
<text x="399.1" y="376.6">1.ALL DIMENSIONS ARE</text>
<text x="399" y="382.7">2.DO NOT SCALE</text>
<text x="399" y="388.7">3.IF IN DOUBT ,</text>
<text x="399" y="395.4">LOCATION :</text>
<text x="420.5" y="396">PUNE</text>
<text x="404.2" y="402">ALL RIGHTS OF REPRODUCTION &amp;</text>
<text x="437" y="401.2">03006330</text>
<text x="451.3" y="401.2">03004785</text>
<text x="466.3" y="401.2">03002882</text>
<text x="404.7" y="405.4">DISTRIBUTION ARE RESERVED</text>
</g>
<g font-size="2.7">
<text x="564.6" y="376.2">MACHINING</text>
<text x="399.9" y="379.7">IN mm</text>
<text x="399.7" y="385.7">DRAWING.</text>
<text x="436.9" y="385.4">14.87 in^2</text>
<text x="471.4" y="385.5">#</text>
<text x="498.9" y="385">#</text>
<text x="513.6" y="385.3">WPES</text>
<text x="537.3" y="385.1">0300</text>
<text x="559.7" y="385.1">PL-02</text>
<text x="399.7" y="391.8">ASK TEAM MEMBER</text>
<text x="474.6" y="391.2">---</text>
<text x="508.7" y="391.2">B</text>
<text x="560.6" y="391.1">---</text>
<text x="493.4" y="399.5">#</text>
<text x="572.8" y="399.7">2 : 1</text>
<text x="400.1" y="402.5">C</text>
<text x="436.6" y="408.7">02/04/2024</text>
<text x="450.9" y="408.8">02/04/2024</text>
<text x="466" y="408.9">02/04/2024</text>
<text x="489.6" y="408.5">0.31 kg</text>
<text x="571.4" y="408.7">1 OF 1</text>
</g>
<g font-size="2.5">
<text x="554.9" y="218.3">DEBURR AND REMOVE SHARP</text>
<text x="555.2" y="221">EDGES UNLESS SHARP EDGE</text>
<text x="556.1" y="227.1">UNSP.RADII</text>
<text x="556.8" y="223.8">REQUIREMENT SPECIFIED</text>
<text x="571.4" y="226.9">UNSP.CHF.</text>
<text x="559.2" y="229.9">0.5 R</text>
<text x="572.3" y="230.1">0.5 X 45</text>
<text x="559.8" y="238">UP TO 10</text>
<text x="576.1" y="238.1">±1.5°</text>
<text x="558.5" y="242.2">10 UP TO 50</text>
<text x="575.5" y="242.3">±0°50'</text>
<text x="557.4" y="250.7">120 UP TO 400</text>
<text x="557.9" y="246.5">50 UP TO 120</text>
<text x="575.5" y="250.7">±0°15'</text>
<text x="575.5" y="246.5">±0°25'</text>
<text x="558.7" y="259.4">0.5 UP TO 3</text>
<text x="559.5" y="263.7">3 UP TO 6</text>
<text x="576.6" y="263.6">±0.2</text>
<text x="576.6" y="259.4">±0.1</text>
<text x="559" y="267.9">6 UP TO 30</text>
<text x="576.6" y="267.9">±0.5</text>
<text x="557.8" y="272.2">30 UP TO 120</text>
<text x="576.6" y="272.2">±0.8</text>
<text x="556.9" y="280.7">315 UP TO 1000</text>
<text x="557.3" y="276.4">120 UP TO 315</text>
<text x="576.6" y="276.4">±1.2</text>
<text x="577.7" y="280.7">±2</text>
<text x="556.4" y="284.9">1000 UP TO 2000</text>
<text x="577.6" y="284.9">±3</text>
<text x="558.9" y="289.2">OVER 2000</text>
<text x="577.7" y="289.3">±4</text>
<text x="560" y="297.9">UP TO 10</text>
<text x="577.1" y="297.9">±1°</text>
<text x="558.5" y="302.1">10 UP TO 50</text>
<text x="575.5" y="302.1">±0°30'</text>
<text x="557.4" y="310.6">120 UP TO 400</text>
<text x="558.2" y="306.3">50 UP TO 120</text>
<text x="575.5" y="310.6">±0°10'</text>
<text x="575.5" y="306.4">±0°20'</text>
<text x="558.8" y="319.2">0.5 UP TO 3</text>
<text x="559.4" y="323.4">3 UP TO 6</text>
<text x="576.6" y="319.2">±0.1</text>
<text x="576.6" y="323.5">±0.1</text>
<text x="558.9" y="327.7">6 UP TO 30</text>
<text x="576.7" y="327.7">±0.2</text>
<text x="557.8" y="332">30 UP TO 120</text>
<text x="576.6" y="332">±0.3</text>
<text x="556.8" y="340.5">315 UP TO 1000</text>
<text x="557.3" y="336.3">120 UP TO 315</text>
<text x="576.6" y="336.3">±0.5</text>
<text x="576.6" y="340.5">±0.8</text>
<text x="415.2" y="346.4">.</text>
<text x="530.3" y="346.5">.</text>
<text x="545.9" y="346.4">.</text>
<text x="556.2" y="344.7">1000 UP TO 2000</text>
<text x="576.6" y="344.7">±1.2</text>
<text x="415.2" y="351.5">.</text>
<text x="530" y="351.3">.</text>
<text x="545.9" y="351.4">.</text>
<text x="558.9" y="349">OVER 2000</text>
<text x="577.6" y="349">±2</text>
</g>
<g font-size="2.4">
<text x="7.7" y="382.7" transform="rotate(-90 7.7 382.7)">Uploading\2022-23\P23Y5\P23Y5B153023.dft</text>
<text x="7.7" y="409.8" transform="rotate(-90 7.7 409.8)">\\srv01102\ExDM</text>
</g>
<g font-size="2.1">
<text x="558.5" y="232.4">UNSPECIFIED TOL.(FAB)</text>
<text x="559.5" y="234.7">FOR ANGULAR IN mm.</text>
<text x="558.6" y="253.9">UNSPECIFIED TOL.(FAB)</text>
<text x="560.7" y="256.3">FOR LINEAR IN mm.</text>
<text x="558.7" y="292.3">UNSPECIFIED TOL.(M/C)</text>
<text x="559.6" y="294.7">FOR ANGULAR IN mm.</text>
<text x="558.7" y="313.7">UNSPECIFIED TOL.(M/C)</text>
<text x="560.6" y="316.1">FOR LINEAR IN mm.</text>
</g>
</svg>
